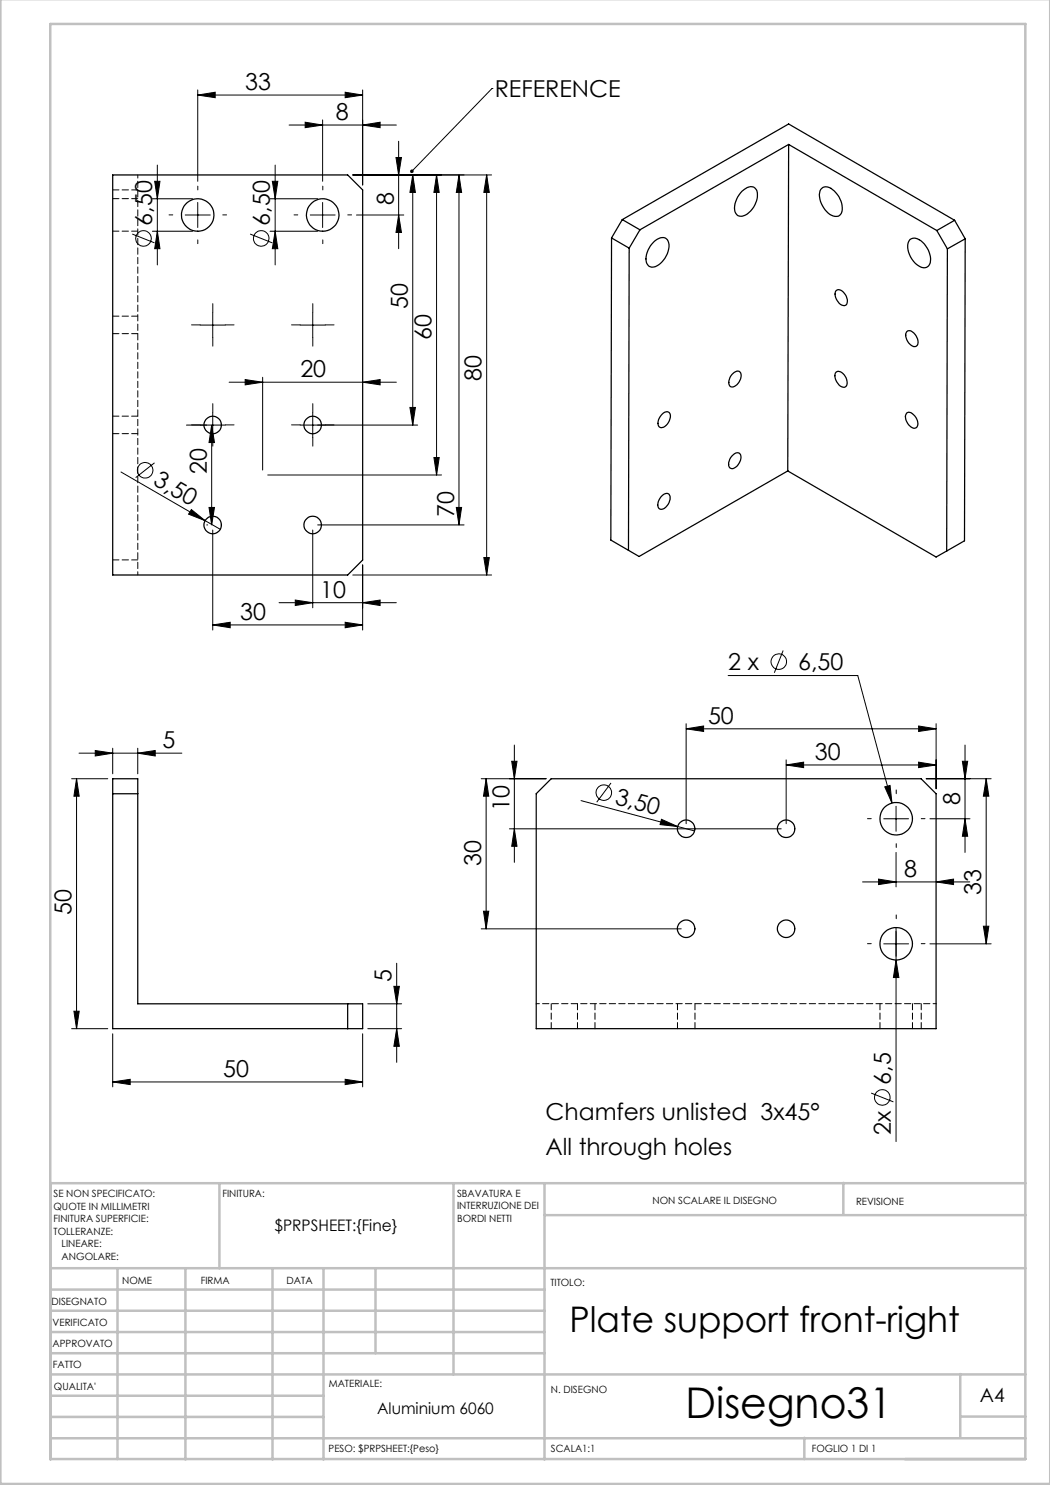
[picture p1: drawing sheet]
<svg xmlns="http://www.w3.org/2000/svg" width="210mm" height="297mm" viewBox="0 0 210 297" stroke-linecap="round" stroke-linejoin="round" font-family="sans-serif">
<g fill="none" stroke="#000" stroke-width=".2">
<path d="M39.5 19l3.5-.6v1.1zM39.5 18v18.3M39.5 19h33M69 18.4l3.5 .6-3.5 .5zM72.5 18v19M98.4 17.7h.1M98.4 17.7l-16 16.6M30.5 39.8h8M30.9 36.3h1.1l-.5 3.5zM31.5 33v20M54 39.8h9.5M54.5 36.3h1.1l-.6 3.5z"/>
<path d="M55 33v20M57.8 25h21.5M61 24.4l3.5 .6-3.5 .5zM64.5 24v12.3M70.6 35h27.7M72.5 25l3.5-.6v1.1zM79.2 31.5h1.1l-.6 3.5zM79.7 28.3v21.4M82.5 35v50M82.6 35l.5 3.5h-1.1zM87.3 35v60M87.3 35l.5 3.5h-1z"/>
<path d="M91.8 35l.5 3.5h-1zM91.8 35v70M97.3 35v80M97.3 35l.6 3.5h-1.1zM26.5 46.8l4.4 1.8M30.5 46.2h8M31.5 46.2l.5 3.5h-1.1zM37 43h5.1M39.5 40.5v5M50 46.8l4.5 1.8M54 46.2h9.5M55 46.2l.6 3.5h-1.1z"/>
<path d="M62.1 43h4.9M64.5 40.5v5M71.3 43h9.5M79.7 43l.6 3.5h-1.1zM40 65h5M42.5 62.5v5M45.8 76.4h33.5M49 75.9l3.5 .5-3.5 .6zM52.5 75.5v18.5M60 65h5.1M62.5 62.5v5M72.5 76.4l3.5-.5v1.1z"/>
<path d="M24.2 94.4l16.8 9.7M30.9 92.6l-3.8 2.9M42.3 85v20M42.3 85l.6 3.5h-1.1zM42.5 82.5v5M45 85h-7.7M53.6 95h34.7M62.5 82.5v5M82 81.5h1.1l-.5 3.5zM83.5 85h-23.5M86.8 91.5h1l-.5 3.5zM38.3 101.9l2.7 2.2-3.3-1.3z"/>
<path d="M41 104.1l3.1 1.8M41.3 105h.2M41.8 101.5h1.1l-.6 3.5zM42.5 106v20M62.5 106v15.6M63.5 105h29.3M70.6 115h27.7M72.5 113v13M91.3 101.5h1l-.5 3.5zM96.8 111.5h1.1l-.6 3.5zM42.5 125l3.5-.5v1.1zM42.5 125h30"/>
<path d="M55.8 120.5h23.5M59.1 120l3.4 .5-3.4 .6zM69 124.5l3.5 .5-3.5 .6zM72.5 120.5l3.5-.5v1.1zM145.6 135.1h26l6.8 25.5M156.6 130.1l-1.7 4.4M14.3 155.7h7.3M15.3 155.7v50M15.3 155.7l.5 3.5h-1zM15.8 150.6h20.6M19.1 150.1l3.4 .5-3.4 .6zM22.5 149.6v5.2"/>
<path d="M27.6 150.6l3.4-.5v1.1zM27.6 149.6v5.2M96.2 155.7h13M97.2 155.7v30.1M97.2 155.7l.6 3.5h-1.1zM102.3 152.3h1.1l-.5 3.4zM102.9 149v23.5M122.2 156.6l-2.9 3.8M137.2 145.8l3.5-.6v1.1zM137.2 144.7v20M137.2 145.8h50M157.2 153l3.5-.6v1.1z"/>
<path d="M157.2 152v12.7M157.2 153h30M177 157.4l1-.3 .4 3.5zM183.7 152.4l3.5 .6-3.5 .5zM183.7 145.2l3.5 .6-3.5 .5zM185.2 155.7h13M187.2 144.7v13.1M192.5 152.3h1l-.5 3.4zM193 149v21.5M197.2 155.7l.6 3.5h-1.1zM197.2 155.7v33.1M101.9 165.8h54.3"/>
<path d="M102.9 165.8l.5 3.5h-1.1zM116.2 160.1l19.3 5.2M132.3 163.9l3.2 1.4-3.5-.4zM135.5 165.3l3.4 .9M172.5 176.4h21.5M175.7 175.8l3.5 .6-3.5 .5zM176.7 163.8h5M179.2 161.3v5M179.2 170.5v6.9M186 163.8h8M187.2 176.4l3.5-.6v1.1zM193 163.8l.5 3.4h-1z"/>
<path d="M78.8 197.3h1.1l-.6 3.5zM79.3 192.6v19.9M96.2 185.8h40M96.7 182.2h1.1l-.6 3.6zM176.7 188.8h5M179.2 192l.6 3.5h-1.1zM179.2 185.5v42.8M186 188.8h12.2M196.7 185.2h1.1l-.6 3.6zM14.3 205.7h7.3M14.8 202.2h1l-.5 3.5zM22.5 216.4l3.5-.5v1z"/>
<path d="M22.5 206.8v10.6M22.5 216.4h50M69 215.9l3.5 .5-3.5 .5zM72.5 206.8v10.6M73.6 205.7h6.7M73.6 200.8h6.7M79.3 205.7l.6 3.6h-1.1zM174.2 218.6l4.5 1.8"/>
<circle cx="28.7" cy="47.7" r="1.56"/>
<circle cx="52.2" cy="47.7" r="1.55"/>
<circle cx="29" cy="94" r="1.55"/>
<circle cx="155.7" cy="132.3" r="1.56"/>
<circle cx="120.8" cy="158.5" r="1.55"/>
<circle cx="176.4" cy="219.5" r="1.55"/>
</g>
<g fill="none" stroke="#000" stroke-width=".2" stroke-dasharray="15.2 1.3 1.3 1.3">
<path d="M39.6 38v-.8M64.6 38v-.8M34.6 43h-.8M39.6 48v.7M44.6 43h.7M59.6 43h-.8M64.6 48v.7M69.6 43h.7M40.1 65h-1.8M42.6 62.5v-1.8M42.6 67.5v1.7M45.1 65h1.7"/>
<path d="M60.1 65h-1.8M62.6 62.5v-1.8M62.6 67.5v1.7M65.1 65h1.7M40.1 85h-1.8M42.6 82.5v-1.8M42.6 87.5v1.7M45.1 85h1.7M60.1 85h-1.8M62.6 82.5v-1.8M62.6 87.5v1.7M65.1 85h1.7"/>
<path d="M179.2 158.7v-.7M174.2 163.7h-.7M179.2 168.7v.8M184.2 163.7h.8M174.2 188.7h-.7M179.2 183.7v-.7M179.2 193.7v.8M184.2 188.7h.8"/>
</g>
<g fill="none" stroke="#c0c0c0" stroke-width=".5">
<path d="M.1 -.1v296.9h209.9v-296.9M10.1 4.8h195v287h-195zM43.9 236.6v17M90.7 236.6v38.3M108.9 236.6v55.3M168.7 236.6v6.3M205.1 236.6h-195v55.3M10.1 253.6h195M10.1 257.9h98.8M23.5 253.6v38.2M37.1 253.6v38.3M54.5 253.6v38.3"/>
<path d="M64.7 253.6v38.3M75.1 253.6v17M108.9 243h96.2M10.1 270.6h98.8M10.1 266.4h98.8M10.1 262.1h98.8M10.1 279.1h54.6M10.1 274.9h195M192.1 274.8v12.7M10.1 287.7h195M10.1 283.4h54.6M160.9 287.5v4.3"/>
<path d="M192.1 283.3h13"/>
</g>
<g fill="#000">
<path d="M82.2 34a.36 .36 0 0 1 .4 0 .36 .36 0 0 1 0 .5 .36 .36 0 0 1-.5 0l.3-.2-.3 .2zM38.3 101.9l2.7 2.2-3.3-1.3zM132.3 163.9l3.2 1.4-3.5-.4zM179.2 192l.6 3.5h-1.1z"/>
<path d="M61 24.4l3.5 .6-3.5 .5zM72.5 25l3.5-.6v1.1z"/>
<path d="M41.8 101.5h1.1l-.6 3.5zM42.3 85l.6 3.5h-1.1z"/>
<path d="M72.5 120.5l3.5-.5v1.1zM59.1 120l3.4 .5-3.4 .6zM69 124.5l3.5 .5-3.5 .6zM42.5 125l3.5-.5v1.1zM69 18.4l3.5 .6-3.5 .5zM39.5 19l3.5-.6v1.1z"/>
<path d="M19.1 150.1l3.4 .5-3.4 .6zM27.6 150.6l3.4-.5v1.1zM177 157.4l1.4 3.2-.4-3.5zM175.7 175.8l3.5 .6-3.5 .5zM187.2 176.4l3.5-.6v1.1zM157.2 153l3.5-.6v1.1zM183.7 152.4l3.5 .6-3.5 .5zM137.2 145.8l3.5-.6v1.1zM183.7 145.2l3.5 .6-3.5 .5zM49 75.9l3.5 .5-3.5 .6zM72.5 76.4l3.5-.5v1.1z"/>
<path d="M14.8 202.2h1l-.5 3.5zM15.3 155.7l.5 3.5h-1zM102.9 165.8l.5 3.5h-1.1zM102.3 152.3h1.1l-.5 3.4zM96.7 182.2h1.1l-.6 3.6zM97.2 155.7l.6 3.5h-1.1zM96.8 111.5h1.1l-.6 3.5zM97.3 35l.6 3.5h-1.1zM86.8 91.5h1l-.5 3.5zM87.3 35l.5 3.5h-1zM82 81.5h1.1l-.5 3.5zM82.6 35l.5 3.5h-1.1zM79.7 43l.6 3.5h-1.1zM79.2 31.5h1.1l-.6 3.5z"/>
<path d="M69 215.9l3.5 .5-3.5 .5zM22.5 216.4l3.5-.5v1z"/>
<path d="M78.8 197.3h1.1l-.6 3.5zM79.3 205.7l.6 3.6h-1.1zM192.5 152.3h1l-.5 3.4zM193 163.8l.5 3.4h-1zM197.2 155.7l.6 3.5h-1.1zM196.7 185.2h1.1l-.6 3.6zM30.9 36.3h1.1l-.5 3.5zM31.5 46.2l.5 3.5h-1.1zM54.5 36.3h1.1l-.6 3.5zM55 46.2l.6 3.5h-1.1zM91.8 35l.5 3.5h-1zM91.3 101.5h1l-.5 3.5z"/>
</g>
<g fill="none" stroke="#000" stroke-width=".25">
<path d="M22.5 35h47l3 3v74l-3 3h-47zM148.4 38.2a2.01 2.01 0 0 1 2.6-.6 2.87 2.87 0 0 1 0 3.4 3.3 3.3 0 0 1-3.2 2.2 1.88 1.88 0 0 1-.8-2.5l.5-1.3zM157.7 28.9l29.7 17.2M157.7 28.9l-29.7 17.1M157.7 28.9l-.1 65.3M164.4 37.7a1.82 1.82 0 0 1 2.5 .5 4 4 0 0 1 1.2 4.7 1.86 1.86 0 0 1-2.8-.6 4.3 4.3 0 0 1-1.2-4.4zM122.3 47.6l3.5 2M122.3 47.6l-.1 60.4 3.5 2.1M124.5 43.9l33.2-19.1 33.2 19.3M124.5 43.9l3.5 2.1M124.5 43.9l-2.2 3.7M125.8 49.6l-.1 60.5"/>
<path d="M128 46l-2.2 3.6M130.7 48.4a1.85 1.85 0 0 1 2.8-.4 4 4 0 0 1-1.1 4.3 2 2 0 0 1-2.8 .8 3.6 3.6 0 0 1 .8-4.3zM167.3 58.1a1.35 1.35 0 0 1 1.8 .8 1.58 1.58 0 0 1 0 2.2 2.06 2.06 0 0 1-2.1-2.3zM182 47.9a1.94 1.94 0 0 1 2.5 .6 4.4 4.4 0 0 1 1.4 4.4 1.41 1.41 0 0 1-2.2 .2 4.6 4.6 0 0 1-2-4.7zM187.4 46.1l2.1 3.7M189.5 49.8l-.2 60.4M190.9 44.1l-3.5 2M190.9 44.1l2.1 3.7M193 47.8l-3.5 2M193 47.8l-.1 60.4-3.6 2M146.4 74.9l.2-.2a.85 .85 0 0 1 1-.5 .85 .85 0 0 1 .6 .9 2.38 2.38 0 0 1-1.8 2.3 .98 .98 0 0 1-.5-1.5zM167.2 74.4a1.35 1.35 0 0 1 1.9 .9 1.58 1.58 0 0 1 0 2.1 2.06 2.06 0 0 1-2.1-2.3z"/>
<path d="M181.4 66.3a1.29 1.29 0 0 1 1.8 .8 1.53 1.53 0 0 1 0 2.2 2.13 2.13 0 0 1-2-2.3zM132.4 99.1a.88 .88 0 0 1 1.2-.4 .88 .88 0 0 1 .4 1.2 2.05 2.05 0 0 1-2 1.9 1.48 1.48 0 0 1 0-2.1zM132.5 82.8a.88 .88 0 0 1 1.1-.4 .88 .88 0 0 1 .5 1.1 2.05 2.05 0 0 1-2.1 2 1.48 1.48 0 0 1 0-2.1zM146.3 91.3l.3-.3a.88 .88 0 0 1 1.1-.4 .88 .88 0 0 1 .5 1.2 2.35 2.35 0 0 1-1.9 1.9 .98 .98 0 0 1-.5-1.5zM157.6 94.2l-29.8 17.1-2.1-1.2M157.6 94.2l29.6 17.2 2.1-1.2M181.3 82.6l.2-.1a1.93 1.93 0 0 1 2 1.6 .91 .91 0 0 1 0 1.1 .91 .91 0 0 1-1 .3 2.33 2.33 0 0 1-1.2-2.9zM22.5 155.7h5.1v45.1h44.9v4.9h-50zM22.5 158.7h5.1M107.2 158.7l3-3h74l3 3v47h-80zM69.5 200.8v4.9"/>
<circle cx="39.5" cy="43" r="3.3"/>
<circle cx="64.5" cy="43" r="3.3"/>
<circle cx="42.5" cy="85" r="1.74"/>
<circle cx="62.5" cy="85" r="1.74"/>
<circle cx="42.5" cy="105" r="1.75"/>
<circle cx="62.5" cy="105" r="1.75"/>
<circle cx="137.2" cy="165.8" r="1.76"/>
<circle cx="157.2" cy="165.8" r="1.75"/>
<circle cx="179.2" cy="163.8" r="3.3"/>
<circle cx="137.2" cy="185.8" r="1.75"/>
<circle cx="157.2" cy="185.8" r="1.74"/>
<circle cx="179.2" cy="188.8" r="3.3"/>
</g>
<path d="M27.6 35v80M187.2 200.7h-80" fill="none" stroke="#000" stroke-width=".2" stroke-dasharray="1.3 .6" stroke-dashoffset=".6"/>
<g fill="none" stroke="#000" stroke-width=".2" stroke-dasharray="1.3 .6">
<path d="M22.6 38h5M27.6 39.7h-5M22.6 46.2h5M22.6 66.7h5M27.6 63.2h-5M22.6 86.7h5M27.6 83.2h-5M27.6 112h-5M110.2 205.7v-5M115.5 200.7v5M119 205.7v-5M135.5 200.7v5"/>
<path d="M139 205.7v-5M176 200.7v5M182.5 205.7v-5M184.2 200.7v5"/>
</g>
<text font-size="8.5" x="137.1" y="283.5">Disegno31</text>
<text font-size="7.1" x="113.9" y="266.4">Plate support front-right</text>
<g font-size="4.7">
<text x="49" y="18">33</text>
<text x="67.2" y="24">8</text>
<text x="99" y="19.4">REFERENCE</text>
<text x="78.7" y="40.9" transform="rotate(-90 78.7 40.9)">8</text>
<text x="30.4" y="45.1" transform="rotate(-90 30.4 45.1)">6,50</text>
<text x="54" y="45.1" transform="rotate(-90 54 45.1)">6,50</text>
<text x="81.5" y="61.8" transform="rotate(-90 81.5 61.8)">50</text>
<text x="86.3" y="68" transform="rotate(-90 86.3 68)">60</text>
<text x="60.1" y="75.4">20</text>
<text x="96.3" y="76.2" transform="rotate(-90 96.3 76.2)">80</text>
<text x="41.4" y="94.7" transform="rotate(-90 41.4 94.7)">20</text>
<text x="30.4" y="96.8" transform="rotate(30 30.4 96.8)">3,50</text>
<text x="90.8" y="103.3" transform="rotate(-90 90.8 103.3)">70</text>
<text x="64.1" y="119.5">10</text>
<text x="48.1" y="124">30</text>
<text x="145.7" y="134">2 x</text>
<text x="159.6" y="134">6,50</text>
<text x="32.5" y="149.6">5</text>
<text x="141.6" y="144.7">50</text>
<text x="163" y="151.9">30</text>
<text x="122.8" y="160.8" transform="rotate(15 122.8 160.8)">3,50</text>
<text x="192" y="160.9" transform="rotate(-90 192 160.9)">8</text>
<text x="101.9" y="162.2" transform="rotate(-90 101.9 162.2)">10</text>
<text x="96.2" y="173.2" transform="rotate(-90 96.2 173.2)">30</text>
<text x="180.8" y="175.3">8</text>
<text x="196.2" y="178.9" transform="rotate(-90 196.2 178.9)">33</text>
<text x="14.3" y="183.1" transform="rotate(-90 14.3 183.1)">50</text>
<text x="78.3" y="196.5" transform="rotate(-90 78.3 196.5)">5</text>
<text x="44.6" y="215.4">50</text>
<text x="178.2" y="216.9" transform="rotate(-90 178.2 216.9)">6,5</text>
<text x="109.1" y="224.1">Chamfers unlisted 3x45°</text>
<text x="178.2" y="227" transform="rotate(-90 178.2 227)">2x</text>
<text x="109.1" y="231">All through holes</text>
</g>
<text font-size="3.9" x="196" y="280.4">A4</text>
<g font-size="3.2">
<text x="54.9" y="246.3">$PRPSHEET:{Fine}</text>
<text x="75.4" y="282.8">Aluminium 6060</text>
</g>
<g font-size="2">
<text x="10.7" y="239.5">SE NON SPECIFICATO:</text>
<text x="44.5" y="239.5">FINITURA:</text>
<text x="91.4" y="239.4">SBAVATURA E</text>
<text x="10.7" y="242">QUOTE IN MILLIMETRI</text>
<text x="10.7" y="244.5">FINITURA SUPERFICIE:</text>
<text x="91.4" y="241.9">INTERRUZIONE DEI</text>
<text x="91.4" y="244.4">BORDI NETTI</text>
<text x="130.5" y="240.8">NON SCALARE IL DISEGNO</text>
<text x="171.2" y="241">REVISIONE</text>
<text x="10.7" y="247">TOLLERANZE:</text>
<text x="12.3" y="249.5">LINEARE:</text>
<text x="12.3" y="252">ANGOLARE:</text>
<text x="24.4" y="256.9">NOME</text>
<text x="40.1" y="256.8">FIRMA</text>
<text x="57.3" y="256.8">DATA</text>
<text x="110.1" y="257.1">TITOLO:</text>
<text x="10.3" y="260.9">DISEGNATO</text>
<text x="10.5" y="269.3">APPROVATO</text>
<text x="10.5" y="265.2">VERIFICATO</text>
<text x="10.6" y="273.6">FATTO</text>
<text x="10.8" y="278">QUALITA'</text>
<text x="65.8" y="277.4">MATERIALE:</text>
<text x="110.2" y="278.5">N. DISEGNO</text>
<text x="65.7" y="290.4">PESO: $PRPSHEET:{Peso}</text>
<text x="110.2" y="290.5">SCALA1:1</text>
<text x="162.4" y="290.4">FOGLIO 1 DI 1</text>
</g>
</svg>
